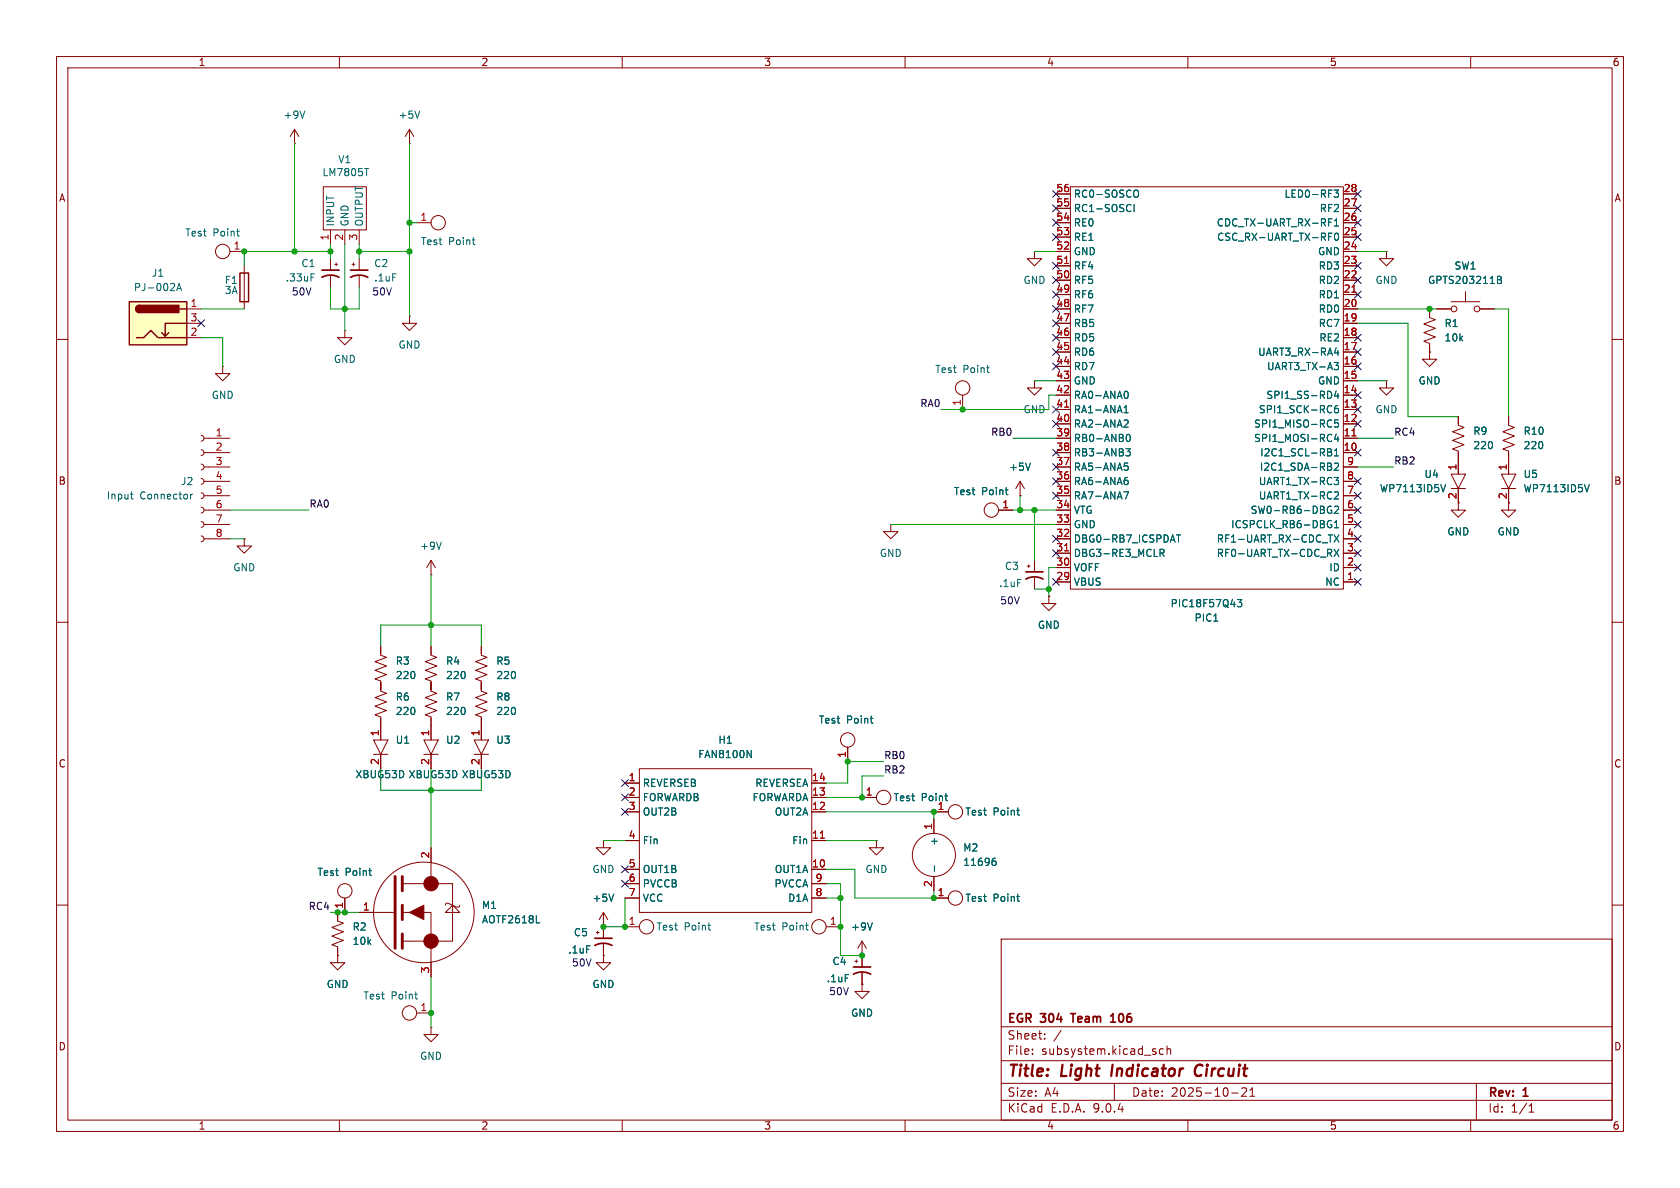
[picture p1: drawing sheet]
<svg xmlns="http://www.w3.org/2000/svg" width="297mm" height="210mm" viewBox="0 0 297 210" stroke-linecap="round" stroke-linejoin="round" font-family="sans-serif">
<g fill="none" stroke="#840000" stroke-width=".18">
<path d="M10 10h277v190h-277zM12 12h273v186h-273zM60 10v2M110 10v2M160 10v2M210 10v2M260 10v2M186.7 39.4h2.5M186.7 36.8h2.5M186.7 34.3h2.5M189.2 33h48.3v71.1h-48.3zM237.5 39.4h2.5"/>
<path d="M237.5 36.8h2.5M237.5 34.3h2.5M40.6 44.5h2.6M43.2 47v7.6M186.7 59.7h2.5M186.7 57.2h2.5M186.7 54.6h2.5M186.7 52.1h2.5M186.7 49.5h2.5M186.7 47h2.5M186.7 44.5h2.5M186.7 41.9h2.5"/>
<path d="M237.5 59.7h2.5M237.5 57.2h2.5M237.5 54.6h2.5M237.5 52.1h2.5M237.5 49.5h2.5M237.5 47h2.5M237.5 44.5h2.5M237.5 41.9h2.5M10 60h2M186.7 77.5h2.5M186.7 74.9h2.5M186.7 72.4h2.5"/>
<path d="M186.7 69.9h2.5M186.7 67.3h2.5M186.7 64.8h2.5M186.7 62.2h2.5M237.5 77.5h2.5M237.5 74.9h2.5M237.5 72.4h2.5M237.5 69.9h2.5M237.5 67.3h2.5M237.5 64.8h2.5M237.5 62.2h2.5M285 60h2"/>
<path d="M186.7 97.8h2.5M186.7 95.3h2.5M186.7 92.7h2.5M186.7 90.2h2.5M186.7 87.6h2.5M186.7 85.1h2.5M186.7 82.6h2.5M186.7 80h2.5M237.5 97.8h2.5M237.5 95.3h2.5M237.5 92.7h2.5M237.5 90.2h2.5"/>
<path d="M237.5 87.6h2.5M237.5 85.1h2.5M237.5 82.6h2.5M237.5 80h2.5M10 110h2M186.7 102.9h2.5M186.7 100.3h2.5M237.5 102.9h2.5M237.5 100.3h2.5M285 110h2M154.9 148.6v1.3h1.3l-1.3 1.2-1.2-1.2h1.2M154.9 148.6h.1"/>
<path d="M10 160h2M177 166h108v32h-108zM285 160h2M60 198v2M110 198v2M160 198v2M177 194.5h108M177 191.5h108M177 187.5h108M177 181.5h108M182.5 186.3v.1M182.5 185.5v.1"/>
<path d="M184.7 183.6v.1M184.7 182.8v.1M187.6 182.1l-1.3 2M197 191.5v3M205.7 185.5l-.5-.1-.2 .3v.4l.1 .2h.6M206.3 185.5l.2-.1 .4 .1 .1 .9M206.3 184.9v1.5M210 198v2M217.7 193.2h1.2M219.5 192.4l.6-.1 .2 .1 .1 .3-.9 1.1h.9M221 193.8h.8M221 192.7l.4-.4v1.5"/>
<path d="M260 198v2M261 191.5v6.5M270.3 196.6h.9M270.3 195.5l.4-.4v1.5"/>
<circle cx="39.4" cy="44.4" r="1.27"/>
</g>
<path d="M196.7 188.2l-.3 2M212.2 188.2a1.13 1.13 0 0 0-.9 .7 1.13 1.13 0 0 0 .2 1.2l.3 .1 .5-.1" fill="none" stroke="#840000" stroke-width=".4"/>
<path d="M189.3 179.2h.8M196.3 179.6l.5-.4v1.5M196.3 180.7h.9" fill="none" stroke="#840000" stroke-width=".3"/>
<g fill="none" stroke="#006464" stroke-width=".18">
<path d="M199.7 36.1l.2 .2M199.9 37.3l-.2 .1M200.5 36.1v1.3M200.7 33.6a.43 .43 0 0 1 .6 .4v.4a.43 .43 0 0 1-.6 .5M234.9 39.3h.4M234.9 38.7h.6M235.9 33.6h.7l-.4 .5 .4 .1v.5l-.2 .2-.5-.2M235.9 39l.4-.3v1.2M235.9 39.9h.7M41.8 40.9h.5M42.2 41.7h.1M234.9 41.2h.6"/>
<path d="M236.1 41.3l.1-.1a.68 .68 0 0 1 .5 .7 .68 .68 0 0 1-.5 .6 .84 .84 0 0 1-.1-1.2zM198.7 73h.8M198.7 72.1l.4-.4v1.3M198.9 74.2l.4 .1 .2 .3-.8 .9h.8M198.9 69.2h.1a.68 .68 0 0 1 .5 .6 .68 .68 0 0 1-.5 .6h-.1M199 79.3h.8l-.4 .5 .4 .1v.6l-.2 .1-.6-.1M199.2 76.9l.2-.1a.68 .68 0 0 1 .4 .6 .68 .68 0 0 1-.4 .6l-.2-.1-.1-.3zM235.1 79.3l.3 .3-.3 .3 .3 .1v.3l-.2 .3h-.5M235.9 64.1h.7l-.4 .5 .4 .1v.4l-.2 .2h-.4M235.9 79.7l.4-.4v1.3M236.2 76.7l-.3 .9h.8M236.2 69.1l-.3 .9h.8"/>
<path d="M236.2 61.5l-.3 .9h.8M236.5 71.7l-.3 .1a.86 .86 0 0 0 0 1.2l.4-.2v-.4l-.2-.2h-.4l-.1 .2M236.5 62v.8M236.5 69.6v.8M236.5 77.2v.8M236.6 74.2h-.6l-.1 .6 .2-.1 .4 .1 .1 .2v.4l-.2 .1-.5-.1M198.7 86.9h.8l-.5 1.3M198.8 81.9h.6M198.8 84.9h.4l.3 .2-.2 .5h-.5M198.9 82.3h.3l.3 .3-.2 .5h-.4M199.3 84.4l-.4 .1M205.1 97.1h.5l.2 .2-.1 .4-.6 .1"/>
<path d="M205.4 97.8l.4 .6M208 94.6h.7M208.3 94.6v1.2M234.8 94.6h.8M235.1 92l.3 .1M235.2 92.7h.2v.5l-.2 .1M235.2 90.2h.2v.5h-.3l-.3-.1M235.4 89.5h-.3l-.3 .2M235.9 97.1l.8 1.3M235.9 94.6l.8 1.2M235.9 84.4h.7l-.4 .5 .4 .1v.4l-.2 .3h-.4M235.9 93.3h.7"/>
<path d="M235.9 92.4l.4-.4v1.3M235.9 89.6l.5-.1 .2 .3-.7 .9h.7M235.9 82l.5-.1 .2 .3-.7 .9h.7M235.9 80.6h.7M236.1 86.9l.4 .1 .1 .3-.7 .9h.7M236.7 97.1l-.8 1.3M236.7 94.6l-.8 1.2M214.6 109.8h.7M218.7 106h.8l-.4 .5 .4 .1v.5l-.2 .2-.6-.2"/>
</g>
<path d="M188.2 46.6h.7M239 51.7h.7M188.2 72h.7M239 77.1h.7M188.2 97.4h.7" fill="none" stroke="#a90000" stroke-width=".18"/>
<path d="M42.4 48.3h1.5v5h-1.5z" fill="none" stroke="#840000" stroke-width=".25"/>
<path d="M22.9 53.3h10.1v7.7h-10.1z" fill="#ffffc2"/>
<path d="M22.9 53.3h10.1v7.7h-10.1zM24.1 59.7h1.3l1.3-1.3 1.2 1.3h5.1M24.6 54a.64 .64 0 0 0-.6 .6 .64 .64 0 0 0 .6 .6M29.8 58.8l-.6 .6M31.7 54.6h1.3M33 57.2h-3.8v2.2l-.6-.6" fill="none" stroke="#840000" stroke-width=".25"/>
<g fill="#840000" stroke="#840000" stroke-width=".25">
<path d="M24.2 54.2l.4-.2v1.2a.63 .63 0 0 1-.5-.3 .63 .63 0 0 1 .1-.7z"/>
<path d="M24.6 54h7v1.2h-7z"/>
</g>
<g fill="none" stroke="#840000" stroke-width=".18">
<path d="M52.1 25.4h.1M52.1 22.9l-.8 1.2M52.1 22.9l.7 1.2M52.1 22.9v2.5M57.1 33h7.7v7.6h-7.7zM72.4 25.4h.1M72.4 22.9l-.8 1.2M72.4 22.9l.8 1.2M72.4 22.9v2.5M73.7 39.4h2.5M186.7 39.4h2.5M186.7 36.8h2.5"/>
<path d="M186.7 34.3h2.5M237.5 39.4h2.5M237.5 36.8h2.5M237.5 34.3h2.5M33 54.6h2.6M33 57.2h2.6M33 59.7h2.6M58.4 40.6v2.6M58.4 45.7v2.1M58.4 48.8v2M59.2 46.7h.5M59.4 46.5v.5"/>
<path d="M61 58.4v1.3h1.2l-1.2 1.3-1.3-1.3h1.3M61 58.4h.1M61 40.6v2.6M62.2 46.7h.5M62.5 46.5v.5M63.5 40.6v2.6M63.5 45.7v2.1M63.5 48.8v2M72.4 55.9v1.3h1.3l-1.3 1.2-1.3-1.2h1.3M72.4 55.9h.1M182.9 44.5v1.2h1.2l-1.2 1.3-1.3-1.3h1.3M182.9 44.5h.1"/>
<path d="M186.7 54.6h2.5M186.7 57.2h2.5M186.7 59.7h2.5M186.7 52.1h2.5M186.7 49.5h2.5M186.7 47h2.5M186.7 44.5h2.5M186.7 41.9h2.5M237.5 54.6h2.5M237.5 57.2h2.5M237.5 59.7h2.5M237.5 52.1h2.5"/>
<path d="M237.5 49.5h2.5M237.5 47h2.5M237.5 44.5h2.5M237.5 41.9h2.5M245.1 44.5v1.2h1.3l-1.3 1.3-1.3-1.3h1.3M245.1 44.5h.1M252.7 54.6v1.5l1 .4-2 .8 2 .7-2 .8 2 .8-2 .7 1 .4v1.5M254 54.6h2.5M256.5 53.3h5.1M259.1 51.6v1.7M261.6 54.6h2.6M35.6 77l.3 .1 .2 .4-.2 .3-.3 .2"/>
<path d="M35.6 79.5l.3 .2 .2 .3-.2 .4-.3 .1M36.1 77.5h4.5M39.4 64.8v1.2h1.2l-1.2 1.3-1.3-1.3h1.3M39.4 64.8h.1M170.2 69.9v2.5M182.9 67.3v1.3h1.2l-1.2 1.3-1.3-1.3h1.3M182.9 67.3h.1M186.7 77.5h2.5M186.7 74.9h2.5M186.7 72.4h2.5M186.7 69.9h2.5M186.7 67.3h2.5"/>
<path d="M186.7 64.8h2.5M186.7 62.2h2.5M237.5 77.5h2.5M237.5 74.9h2.5M237.5 72.4h2.5M237.5 69.9h2.5M237.5 67.3h2.5M237.5 64.8h2.5M237.5 62.2h2.5M245.1 67.3v1.3h1.3l-1.3 1.3-1.3-1.3h1.3M245.1 67.3h.1M252.7 62.2v1.3h1.3l-1.3 1.3-1.2-1.3h1.2"/>
<path d="M252.7 62.2h.1M257.8 73.7v1.5l1 .4-2 .7 2 .8-2 .8 2 .7-2 .8 1 .4v4M266.7 73.7v1.5l1 .4-2 .7 2 .8-2 .8 2 .7-2 .8 1 .4v4M35.6 82l.3 .2 .2 .4-.2 .3-.3 .2M35.6 84.6l.3 .1 .2 .4-.2 .3-.3 .2M35.6 87.1l.3 .2 .2 .3-.2 .4-.3 .1M35.6 89.7l.3 .1 .2 .4-.2 .3-.3 .2M35.6 92.2l.3 .2 .2 .3-.2 .4-.3 .1M35.6 94.7l.3 .2 .2 .4-.2 .3-.3 .2M36.1 90.2h4.5M36.1 80h4.5M36.1 82.6h4.5"/>
<path d="M36.1 85.1h4.5M36.1 87.6h4.5M36.1 92.7h4.5M36.1 95.3h4.5M43.2 95.3v1.2h1.2l-1.2 1.3-1.3-1.3h1.3M43.2 95.3h.1M76.2 99.1v2.5M76.2 99.1l-.8 1.2M76.2 99.1l.8 1.2M157.5 92.7v1.3h1.2l-1.2 1.3-1.3-1.3h1.3M157.5 92.7h.1M176.5 90.2h2.6"/>
<path d="M180.3 87.6h.1M180.3 85.1l-.7 1.3M180.3 85.1l.8 1.3M180.3 85.1v2.5M181.9 99.8v.5M182.9 99.1v2M186.7 90.2h2.5M186.7 80h2.5M186.7 82.6h2.5M186.7 85.1h2.5M186.7 87.6h2.5M186.7 92.7h2.5"/>
<path d="M186.7 95.3h2.5M186.7 97.8h2.5M237.5 90.2h2.5M237.5 80h2.5M237.5 82.6h2.5M237.5 85.1h2.5M237.5 87.6h2.5M237.5 92.7h2.5M237.5 95.3h2.5M237.5 97.8h2.5M256.5 83.8h2.6l-1.3 2.6zM256.5 86.4h2.6"/>
<path d="M257.8 86.4v3.8h1.3l-1.3 1.2-1.3-1.2h1.3M265.4 83.8h2.6l-1.3 2.6zM265.4 86.4h2.6M266.7 86.4v3.8h1.3l-1.3 1.2-1.3-1.2h1.3M67.3 114.3v1.5l1 .4-2 .8 2 .7-2 .8 2 .8-2 .7 1 .4v1.8l1 .4-2 .7 2 .8-2 .7 2 .8-2 .8 1 .3v4.1M76.2 114.3v1.5l1 .4-2 .8 2 .7-2 .8 2 .8-2 .7 1 .4v1.8l1 .4-2 .7 2 .8-2 .7 2 .8-2 .8 1 .3v4.1M76.2 101.6h.1M85.1 114.3v1.5l1 .4-2 .8 2 .7-2 .8 2 .8-2 .7 1 .4v1.8l1 .4-2 .7 2 .8-2 .7 2 .8-2 .8 1 .3v4.1M181.6 100.1h.5M182.9 102.1v2M185.4 105.4v1.3h1.3l-1.3 1.3-1.3-1.3h1.3M185.4 105.4h.1"/>
<path d="M186.7 102.9h2.5M186.7 100.3h2.5M237.5 102.9h2.5M237.5 100.3h2.5M66 130.8h2.6l-1.3 2.6zM66 133.4h2.6M67.3 133.4v2.5M74.9 130.8h2.6l-1.3 2.6zM74.9 133.4h2.6M76.2 133.4v2.5M83.8 130.8h2.6l-1.3 2.6zM83.8 133.4h2.6"/>
<path d="M85.1 133.4v2.5M110.5 138.4h2.5M113 135.9h30.5v25.4h-30.5zM143.5 138.4h2.5M149.9 132.1v2.5M61 158.8v2.5M71.1 156.2h8.9v10.2h-8.9M76.2 149.9v6.3M106.7 148.6v1.3h1.2l-1.2 1.2-1.3-1.2h1.3M106.7 148.6h.1M110.5 143.5h2.5M110.5 158.8h2.5"/>
<path d="M110.5 156.2h2.5M110.5 141h2.5M110.5 148.6h2.5M110.5 153.7h2.5M143.5 143.5h2.5M143.5 158.8h2.5M143.5 156.2h2.5M143.5 141h2.5M143.5 148.6h2.5M143.5 153.7h2.5M152.4 141h2.5M165.1 143.5h2.5"/>
<path d="M165.1 158.8h2.5M165.1 144.8v2.5M165.1 154.9v2.6M59.7 161.3v1.5l1 .4-2 .8 2 .7-2 .8 2 .7-2 .8 1 .4v1.5M59.7 168.9v1.3h1.3l-1.3 1.3-1.3-1.3h1.3M59.7 168.9h.1M63.5 161.3h6.3M66 161.3h.1M71.1 161.3h5.1v11.4M73.7 179.1h2.5M78.7 161.3l1.3-1.3 1.3 1.3zM78.7 160l.1-.3h.3l1.9 .7 .2-.1 .1-.3"/>
<path d="M105.4 164.8h.5M105.7 164.6v.5M106.7 168.9v1.3h1.2l-1.2 1.3-1.3-1.3h1.3M106.7 168.9h.1M106.7 163.8h.1M106.7 161.3v4.6M106.7 166.9v2M106.7 161.3l-.8 1.3M106.7 161.3l.7 1.3M110.5 163.8h2.5M146 163.8h2.6M151.1 169.9h.5"/>
<path d="M151.4 169.7v.5M152.4 168.9h.1M152.4 174v1.3h1.3l-1.3 1.2-1.3-1.2h1.3M152.4 174h.1M152.4 166.4l-.8 1.2M152.4 166.4l.8 1.2M152.4 166.4v4.5M152.4 172v2M76.2 181.6v1.3h1.3l-1.3 1.3-1.3-1.3h1.3M76.2 181.6h.1"/>
<circle cx="77.5" cy="39.4" r="1.27"/>
<circle cx="257" cy="54.6" r=".51"/>
<circle cx="261.1" cy="54.6" r=".51"/>
<circle cx="170.2" cy="68.6" r="1.27"/>
<circle cx="175.3" cy="90.2" r="1.27"/>
<circle cx="149.9" cy="130.8" r="1.27"/>
<circle cx="61" cy="157.5" r="1.27"/>
<circle cx="156.2" cy="141" r="1.27"/>
<circle cx="165.1" cy="151.1" r="3.8"/>
<circle cx="168.9" cy="143.5" r="1.27"/>
<circle cx="168.9" cy="158.7" r="1.27"/>
<circle cx="72.4" cy="179.1" r="1.27"/>
<circle cx="74.9" cy="161.3" r="8.9"/>
<circle cx="114.3" cy="163.8" r="1.27"/>
<circle cx="144.8" cy="163.8" r="1.27"/>
</g>
<g fill="none" stroke="#006464" stroke-width=".18">
<path d="M53.9 19.6l-.4 1.3M74.2 19.6l-.4 1.3M64.4 29.8h.8M199.7 36.1l.2 .2M199.9 37.3l-.2 .1M200.5 36.1v1.3M200.7 33.6a.43 .43 0 0 1 .6 .4v.4a.43 .43 0 0 1-.6 .5M234.9 39.3h.4M234.9 38.7h.6M235.9 33.6h.7l-.4 .5 .4 .1v.5l-.2 .2-.5-.2M235.9 39l.4-.3v1.2M235.9 39.9h.7"/>
<path d="M31.2 51.4l.5-1.3 .4 1.3M31.4 51h.6M55 48.4h.6M83.5 42.4h.5M83.8 43.3h.2M234.9 41.2h.6M236.1 41.3l.1-.1a.68 .68 0 0 1 .5 .7 .68 .68 0 0 1-.5 .6 .84 .84 0 0 1-.1-1.2zM264.7 48.8l.6 .2 .1 .2-.2 .2M264.7 49.4h.5M265.2 49.4l.3 .3-.1 .3-.7 .1M174.4 65h.5M174.8 65.9h.1"/>
<path d="M198.7 73h.8M198.7 72.1l.4-.4v1.3M198.9 74.2l.4 .1 .2 .3-.8 .9h.8M198.9 69.2h.1a.68 .68 0 0 1 .5 .6 .68 .68 0 0 1-.5 .6h-.1M199 79.3h.8l-.4 .5 .4 .1v.6l-.2 .1-.6-.1M199.2 76.9l.2-.1a.68 .68 0 0 1 .4 .6 .68 .68 0 0 1-.4 .6l-.2-.1-.1-.3zM235.1 79.3l.3 .3-.3 .3 .3 .1v.3l-.2 .3h-.5M235.9 64.1h.7l-.4 .5 .4 .1v.4l-.2 .2h-.4M235.9 79.7l.4-.4v1.3M236.2 76.7l-.3 .9h.8M236.2 69.1l-.3 .9h.8M236.2 61.5l-.3 .9h.8"/>
<path d="M236.5 71.7l-.3 .1a.86 .86 0 0 0 0 1.2l.4-.2v-.4l-.2-.2h-.4l-.1 .2M236.5 62v.8M236.5 69.6v.8M236.5 77.2v.8M236.6 74.2h-.6l-.1 .6 .2-.1 .4 .1 .1 .2v.4l-.2 .1-.5-.1M23.1 87.4h.4M23.2 88l.3 .2M33.7 87.4v.8M34.1 87.4l-.4 .2M78 95.8l-.4 1.3M177.7 86.6h.5M178.1 87.4h.1"/>
<path d="M182.2 81.9l-.5 1.2M198.7 86.9h.8l-.5 1.3M198.8 81.9h.6M198.8 84.9h.4l.3 .2-.2 .5h-.5M198.9 82.3h.3l.3 .3-.2 .5h-.4M199.3 84.4l-.4 .1M205.1 97.1h.5l.2 .2-.1 .4-.6 .1M205.4 97.8l.4 .6M208 94.6h.7M208.3 94.6v1.2M234.8 94.6h.8M235.1 92l.3 .1"/>
<path d="M235.2 92.7h.2v.5l-.2 .1M235.2 90.2h.2v.5h-.3l-.3-.1M235.4 89.5h-.3l-.3 .2M235.9 97.1l.8 1.3M235.9 94.6l.8 1.2M235.9 84.4h.7l-.4 .5 .4 .1v.4l-.2 .3h-.4M235.9 89.6l.5-.1 .2 .3-.7 .9h.7M235.9 93.3h.7M235.9 92.4l.4-.4v1.3M235.9 82l.5-.1 .2 .3-.7 .9h.7M235.9 80.6h.7M236.1 86.9l.4 .1 .1 .3-.7 .9h.7"/>
<path d="M236.7 97.1l-.8 1.3M236.7 94.6l-.8 1.2M255.6 85.7l-.5 1.2M281 85.7l-.5 1.2M214.6 109.8h.7M218.7 106h.8l-.4 .5 .4 .1v.5l-.2 .2-.6-.2M132.1 132.7l.7 1.2v-1.2M153.8 127h.5M154.2 127.8h.1M65.2 153.9h.5M65.6 154.8h.1M108.5 158.1l-.4 1.2"/>
<path d="M165.2 153.1v.9M167 140.7h.5M167.4 141.5h.1M175.6 152.2h.3l.2 .2-.1 .5-.4 .1M176 151.7l-.4 .1M179.7 143.2h.5M179.7 158.5h.5M180.1 144.1h.1M180.1 159.3h.1M73.3 175.8h.5M73.7 176.6h.1M94.8 163.1h.6"/>
<path d="M125.1 163.6h.5M125.5 164.4h.1M142.4 163.6h.5M142.8 164.4h.1M154.2 163.1l-.4 1.3"/>
</g>
<path d="M56.9 49a3.2 3.2 0 0 1 3 0M56.9 47.8h3M62 49a3.2 3.2 0 0 1 3 0M62 47.8h3M181.4 102.4a3.2 3.2 0 0 1 3 0M181.4 101.1h3M105.2 167.1a3.2 3.2 0 0 1 3 0M105.2 165.9h3M150.9 172.2a3.2 3.2 0 0 1 3 0M150.9 170.9h3" fill="none" stroke="#840000" stroke-width=".3"/>
<path d="M69.8 154.9v12.7M71.1 154.9v2.6M71.1 160v2.6M71.1 165.1v2.5" fill="none" stroke="#840000" stroke-width=".51"/>
<g fill="#840000" stroke="#840000" stroke-width=".18">
<path d="M72.4 161.3l2.5-1.3v2.6z"/>
<circle cx="76.2" cy="156.2" r="1.27"/>
<circle cx="76.2" cy="166.4" r="1.27"/>
</g>
<path d="M188.2 46.6h.7M239 51.7h.7M188.2 72h.7M239 77.1h.7M188.2 97.4h.7M145 148.2h.7" fill="none" stroke="#a90000" stroke-width=".18"/>
<g fill="none" stroke="#009600" stroke-width=".18">
<path d="M52.1 25.4v19.1M72.4 25.4v30.5M72.4 39.4h1.3M35.6 54.6h7.6M35.6 59.7h3.8v5.1M58.4 50.8v3.8h5.1v-3.8M58.4 44.5h-15.2v2.5M58.4 43.2v2.5M61 43.2v15.2M63.5 43.2v2.5M63.5 44.5h8.9M182.9 44.5h3.8"/>
<path d="M240 44.5h5.1M240 54.6h14M240 57.2h8.9v16.5h8.9M264.2 54.6h2.5v19.1M179.1 77.5h7.6M182.9 67.3h3.8M186.7 69.9h-1.3v2.5h-19M240 67.3h5.1M240 77.5h6.4M40.6 95.3h2.6M40.6 90.2h14M157.5 92.7h29.2"/>
<path d="M179.1 90.2h7.6M180.3 87.6v2.6M182.9 90.2v8.9M240 82.6h6.4M67.3 114.3v-3.8h17.8v3.8M76.2 101.6v12.7M182.9 104.1h2.5M186.7 100.3h-1.3v5.1M67.3 135.9v3.8h17.8v-3.8M76.2 135.9v14M156.2 137.2h-3.8v3.8h-6.4M156.2 134.6h-6.3v3.8h-3.9"/>
<path d="M106.7 148.6h3.8M110.5 158.8v5h-3.8M146 143.5h19.1v1.3M146 153.7h5.1v5.1h14v-1.3M146 156.2h2.6v12.7h3.8M146 158.8h2.6M146 148.6h8.9M58.4 161.3h5.1M76.2 172.7v8.9"/>
</g>
<g fill="none" stroke="#000084" stroke-width=".18">
<path d="M186.1 36.2l1.2 1.2M186.1 33.7l1.2 1.2M186.1 38.8l1.2 1.2M187.3 36.2l-1.2 1.2M187.3 33.7l-1.2 1.2M187.3 38.8l-1.2 1.2M239.4 38.8l1.2 1.2M239.4 33.7l1.2 1.2M239.4 36.2l1.2 1.2M240.6 38.8l-1.2 1.2M240.6 33.7l-1.2 1.2M240.6 36.2l-1.2 1.2"/>
<path d="M35 56.5l1.2 1.3M36.2 56.5l-1.2 1.3M186.1 54l1.2 1.2M186.1 56.5l1.2 1.3M186.1 59.1l1.2 1.2M186.1 51.5l1.2 1.2M186.1 41.3l1.2 1.2M186.1 46.4l1.2 1.2M186.1 48.9l1.2 1.2M187.3 54l-1.2 1.2M187.3 56.5l-1.2 1.3M187.3 59.1l-1.2 1.2"/>
<path d="M187.3 51.5l-1.2 1.2M187.3 41.3l-1.2 1.2M187.3 46.4l-1.2 1.2M187.3 48.9l-1.2 1.2M239.4 59.1l1.2 1.2M239.4 51.5l1.2 1.2M239.4 46.4l1.2 1.2M239.4 41.3l1.2 1.2M239.4 48.9l1.2 1.2M240.6 59.1l-1.2 1.2M240.6 51.5l-1.2 1.2M240.6 41.3l-1.2 1.2"/>
<path d="M240.6 46.4l-1.2 1.2M240.6 48.9l-1.2 1.2M186.1 71.8l1.2 1.2M186.1 79.4l1.2 1.2M186.1 64.2l1.2 1.2M186.1 74.3l1.2 1.2M186.1 61.6l1.2 1.2M187.3 71.8l-1.2 1.2M187.3 79.4l-1.2 1.2M187.3 64.2l-1.2 1.2M187.3 74.3l-1.2 1.2M187.3 61.6l-1.2 1.2"/>
<path d="M239.4 79.4l1.2 1.2M239.4 61.6l1.2 1.2M239.4 64.2l1.2 1.2M239.4 74.3l1.2 1.2M239.4 69.2l1.2 1.3M239.4 71.8l1.2 1.2M240.6 79.4l-1.2 1.2M240.6 61.6l-1.2 1.2M240.6 64.2l-1.2 1.2M240.6 74.3l-1.2 1.2M240.6 69.2l-1.2 1.3M240.6 71.8l-1.2 1.2"/>
<path d="M186.1 87l1.2 1.2M186.1 81.9l1.2 1.3M186.1 84.5l1.2 1.2M186.1 94.6l1.2 1.3M186.1 97.2l1.2 1.2M187.3 87l-1.2 1.2M187.3 81.9l-1.2 1.3M187.3 84.5l-1.2 1.2M187.3 94.6l-1.2 1.3M187.3 97.2l-1.2 1.2M239.4 84.5l1.2 1.2M239.4 99.7l1.2 1.2"/>
<path d="M239.4 89.6l1.2 1.2M239.4 92.1l1.2 1.2M239.4 97.2l1.2 1.2M239.4 94.6l1.2 1.3M239.4 87l1.2 1.2M240.6 84.5l-1.2 1.2M240.6 99.7l-1.2 1.2M240.6 89.6l-1.2 1.2M240.6 92.1l-1.2 1.2M240.6 97.2l-1.2 1.2M240.6 94.6l-1.2 1.3M240.6 87l-1.2 1.2"/>
<path d="M186.1 102.3l1.2 1.2M187.3 102.3l-1.2 1.2M239.4 102.3l1.2 1.2M240.6 102.3l-1.2 1.2M109.9 137.8l1.2 1.2M111.1 137.8l-1.2 1.2M109.9 140.4l1.2 1.2M109.9 142.9l1.2 1.2M109.9 155.6l1.2 1.2M109.9 153.1l1.2 1.2M111.1 140.4l-1.2 1.2M111.1 155.6l-1.2 1.2"/>
<path d="M111.1 142.9l-1.2 1.2M111.1 153.1l-1.2 1.2"/>
</g>
<g fill="#009600" stroke="#009600" stroke-width=".18">
<circle cx="72.4" cy="39.4" r=".46"/>
<circle cx="52.1" cy="44.5" r=".46"/>
<circle cx="58.4" cy="44.5" r=".46"/>
<circle cx="43.2" cy="44.5" r=".46"/>
<circle cx="72.4" cy="44.5" r=".46"/>
<circle cx="63.5" cy="44.5" r=".46"/>
<circle cx="61" cy="54.6" r=".46"/>
<circle cx="165.1" cy="143.5" r=".46"/>
<circle cx="185.4" cy="104.1" r=".46"/>
<circle cx="182.9" cy="90.2" r=".46"/>
<circle cx="170.2" cy="72.4" r=".46"/>
<circle cx="180.3" cy="90.2" r=".46"/>
<circle cx="76.2" cy="179.1" r=".46"/>
<circle cx="59.7" cy="161.3" r=".46"/>
<circle cx="106.7" cy="163.8" r=".46"/>
<circle cx="110.5" cy="163.8" r=".46"/>
<circle cx="61" cy="161.3" r=".46"/>
<circle cx="152.4" cy="168.9" r=".46"/>
<circle cx="165.1" cy="158.8" r=".46"/>
<circle cx="149.9" cy="134.6" r=".46"/>
<circle cx="148.6" cy="158.8" r=".46"/>
<circle cx="152.4" cy="141" r=".46"/>
<circle cx="148.6" cy="163.8" r=".46"/>
<circle cx="252.7" cy="54.6" r=".46"/>
<circle cx="76.2" cy="139.7" r=".46"/>
<circle cx="76.2" cy="110.5" r=".46"/>
</g>
<g font-size="2.8" fill="#840000">
<text x="178" y="190.9">Title:</text>
<text x="187.7" y="190.9">Light</text>
<text x="197.3" y="190.9">Indicator</text>
<text x="212.9" y="190.9">Circuit</text>
</g>
<g font-size="2.1" fill="#840000">
<text x="178" y="184">Sheet:</text>
<text x="178" y="181.2">EGR</text>
<text x="184.1" y="181.2">304</text>
<text x="190.1" y="181.2">Team</text>
<text x="197.7" y="181.2">106</text>
<text x="178" y="186.7">File:</text>
<text x="184.1" y="186.7">subsystem.kicad_sch</text>
<text x="178" y="196.9">KiCad</text>
<text x="178" y="194.1">Size:</text>
<text x="184.7" y="194.1">A4</text>
<text x="185.7" y="196.9">E.D.A.</text>
<text x="193.3" y="196.9">9.0.4</text>
<text x="200" y="194.1">Date:</text>
<text x="207" y="194.1">2025-10-21</text>
<text x="263" y="194.3">Rev:</text>
<text x="263" y="196.9">Id:</text>
<text x="267.1" y="196.9">1/1</text>
<text x="269.4" y="194.3">1</text>
</g>
<g font-size="1.8" fill="#840000">
<text x="35" y="11.9">1</text>
<text x="85" y="11.9">2</text>
<text x="135" y="11.9">3</text>
<text x="185" y="11.9">4</text>
<text x="235" y="11.9">5</text>
<text x="285" y="11.9">6</text>
<text x="10.3" y="35.9">A</text>
<text x="285.3" y="35.9">A</text>
<text x="10.3" y="85.9">B</text>
<text x="257.6" y="88.3" transform="rotate(-90 257.6 88.3)">2</text>
<text x="285.3" y="85.9">B</text>
<text x="10.3" y="135.9">C</text>
<text x="285.3" y="135.9">C</text>
<text x="10.3" y="185.9">D</text>
<text x="285.3" y="185.9">D</text>
<text x="35" y="199.9">1</text>
<text x="85" y="199.9">2</text>
<text x="135" y="199.9">3</text>
<text x="185" y="199.9">4</text>
<text x="235" y="199.9">5</text>
<text x="285" y="199.9">6</text>
</g>
<g font-size="1.8" fill="#006464">
<text x="50" y="21.2">+9V</text>
<text x="70.4" y="21.2">+5V</text>
<text x="59.7" y="29.1">V1</text>
<text x="56.9" y="31.3">LM7805T</text>
<text x="189.7" y="35.2">RC0-SOSCO</text>
<text x="227" y="35.2">LED0-RF3</text>
<text x="59.3" y="40.1" transform="rotate(-90 59.3 40.1)">INPUT</text>
<text x="61.8" y="40.1" transform="rotate(-90 61.8 40.1)">GND</text>
<text x="64.4" y="40.1" transform="rotate(-90 64.4 40.1)">OUTPUT</text>
<text x="189.7" y="40.2">RE0</text>
<text x="189.7" y="37.7">RC1-SOSCI</text>
<text x="215" y="40.2">CDC_TX-UART_RX-RF1</text>
<text x="233.2" y="37.7">RF2</text>
<text x="32.7" y="42">Test</text>
<text x="37.6" y="42">Point</text>
<text x="53.2" y="47.4">C1</text>
<text x="66" y="47.4">C2</text>
<text x="74.3" y="43.5">Test</text>
<text x="79.3" y="43.5">Point</text>
<text x="189.7" y="47.9">RF4</text>
<text x="189.7" y="45.3">GND</text>
<text x="189.7" y="42.8">RE1</text>
<text x="215.1" y="42.8">CSC_RX-UART_TX-RF0</text>
<text x="232.9" y="45.3">GND</text>
<text x="233" y="47.9">RD3</text>
<text x="257" y="47.9">SW1</text>
<text x="23.6" y="51.7">PJ-002A</text>
<text x="26.7" y="49.1">J1</text>
<text x="39.6" y="50.4">F1</text>
<text x="39.6" y="52.2">3A</text>
<text x="50.4" y="50">.33uF</text>
<text x="66" y="50">.1uF</text>
<text x="180.8" y="50.4">GND</text>
<text x="189.7" y="52.9">RF6</text>
<text x="189.7" y="50.4">RF5</text>
<text x="233" y="52.9">RD1</text>
<text x="233" y="50.4">RD2</text>
<text x="243.1" y="50.4">GND</text>
<text x="252.4" y="50.4">GPTS203211B</text>
<text x="189.7" y="58">RB5</text>
<text x="189.7" y="55.5">RF7</text>
<text x="233" y="58">RC7</text>
<text x="233" y="55.5">RD0</text>
<text x="255.3" y="58">R1</text>
<text x="58.9" y="64.4">GND</text>
<text x="70.4" y="61.8">GND</text>
<text x="189.7" y="65.6">RD7</text>
<text x="189.7" y="63.1">RD6</text>
<text x="189.7" y="60.6">RD5</text>
<text x="222.3" y="63.1">UART3_RX-RA4</text>
<text x="223.9" y="65.6">UART3_TX-A3</text>
<text x="233.2" y="60.6">RE2</text>
<text x="255.3" y="60.6">10k</text>
<text x="37.3" y="70.7">GND</text>
<text x="165.2" y="66.1">Test</text>
<text x="170.2" y="66.1">Point</text>
<text x="189.7" y="70.7">RA0-ANA0</text>
<text x="189.7" y="68.2">GND</text>
<text x="223.8" y="70.7">SPI1_SS-RD4</text>
<text x="232.9" y="68.2">GND</text>
<text x="250.7" y="68.2">GND</text>
<text x="180.8" y="73.3">GND</text>
<text x="189.7" y="75.8">RA2-ANA2</text>
<text x="189.7" y="73.3">RA1-ANA1</text>
<text x="221.6" y="75.8">SPI1_MISO-RC5</text>
<text x="222.4" y="73.3">SPI1_SCK-RC6</text>
<text x="243.1" y="73.3">GND</text>
<text x="260.4" y="77.1">R9</text>
<text x="269.2" y="77.1">R10</text>
<text x="178.3" y="83.4">+5V</text>
<text x="189.7" y="83.4">RA5-ANA5</text>
<text x="189.7" y="80.9">RB3-ANB3</text>
<text x="189.7" y="78.3">RB0-ANB0</text>
<text x="221.6" y="78.3">SPI1_MOSI-RC4</text>
<text x="222.6" y="83.4">I2C1_SDA-RB2</text>
<text x="222.7" y="80.9">I2C1_SCL-RB1</text>
<text x="260.4" y="79.6">220</text>
<text x="269.2" y="79.6">220</text>
<text x="18.8" y="88.5">Input</text>
<text x="24.7" y="88.5">Connector</text>
<text x="31.9" y="86">J2</text>
<text x="168.5" y="87.7">Test</text>
<text x="173.5" y="87.7">Point</text>
<text x="189.7" y="88.5">RA7-ANA7</text>
<text x="189.7" y="86">RA6-ANA6</text>
<text x="222.4" y="88.5">UART1_TX-RC2</text>
<text x="222.4" y="86">UART1_TX-RC3</text>
<text x="243.8" y="87.2">WP7113ID5V</text>
<text x="251.7" y="84.7">U4</text>
<text x="269.2" y="87.2">WP7113ID5V</text>
<text x="269.2" y="84.7">U5</text>
<text x="189.7" y="93.6">GND</text>
<text x="189.7" y="91">VTG</text>
<text x="217.5" y="93.6">ICSPCLK_RB6-DBG1</text>
<text x="221" y="91">SW0-RB6-DBG2</text>
<text x="255.8" y="94.8">GND</text>
<text x="264.7" y="94.8">GND</text>
<text x="41.1" y="101.2">GND</text>
<text x="74.2" y="97.4">+9V</text>
<text x="155.4" y="98.7">GND</text>
<text x="177.6" y="100.9">C3</text>
<text x="189.7" y="101.2">VOFF</text>
<text x="189.7" y="98.7">DBG3-RE3_MCLR</text>
<text x="189.7" y="96.1">DBG0-RB7_ICSPDAT</text>
<text x="215" y="98.7">RF0-UART_TX-CDC_RX</text>
<text x="215" y="96.1">RF1-UART_RX-CDC_TX</text>
<text x="234.9" y="101.2">ID</text>
<text x="176.5" y="104">.1uF</text>
<text x="189.7" y="103.7">VBUS</text>
<text x="206.8" y="107.5">PIC18F57Q43</text>
<text x="234.2" y="103.7">NC</text>
<text x="183.4" y="111.4">GND</text>
<text x="211.1" y="110.1">PIC1</text>
<text x="69.9" y="117.7">R3</text>
<text x="78.7" y="117.7">R4</text>
<text x="87.6" y="117.7">R5</text>
<text x="69.9" y="124.1">R6</text>
<text x="69.9" y="120.2">220</text>
<text x="78.7" y="120.2">220</text>
<text x="78.7" y="124.1">R7</text>
<text x="87.6" y="124.1">R8</text>
<text x="87.6" y="120.2">220</text>
<text x="69.9" y="126.6">220</text>
<text x="69.9" y="131.7">U1</text>
<text x="78.7" y="126.6">220</text>
<text x="78.7" y="131.7">U2</text>
<text x="87.6" y="126.6">220</text>
<text x="87.6" y="131.7">U3</text>
<text x="126.9" y="131.7">H1</text>
<text x="144.7" y="128.1">Test</text>
<text x="149.6" y="128.1">Point</text>
<text x="62.7" y="137.8">XBUG53D XBUG53D XBUG53D</text>
<text x="123.3" y="134.2">FAN8100N</text>
<text x="113.5" y="139.3">REVERSEB</text>
<text x="113.5" y="141.8">FORWARDB</text>
<text x="132.9" y="141.8">FORWARDA</text>
<text x="133.4" y="139.3">REVERSEA</text>
<text x="157.9" y="141.8">Test</text>
<text x="162.9" y="141.8">Point</text>
<text x="113.5" y="144.4">OUT2B</text>
<text x="113.5" y="149.5">Fin</text>
<text x="136.9" y="144.4">OUT2A</text>
<text x="140" y="149.5">Fin</text>
<text x="166" y="149.6" transform="rotate(-90 166 149.6)">+</text>
<text x="170.6" y="144.4">Test</text>
<text x="175.6" y="144.4">Point</text>
<text x="56" y="155">Test</text>
<text x="61" y="155">Point</text>
<text x="104.6" y="154.5">GND</text>
<text x="113.5" y="154.5">OUT1B</text>
<text x="136.9" y="154.5">OUT1A</text>
<text x="152.9" y="154.5">GND</text>
<text x="170.2" y="150.7">M2</text>
<text x="170.2" y="153.3">11696</text>
<text x="85.1" y="160.9">M1</text>
<text x="104.6" y="159.6">+5V</text>
<text x="113.5" y="157.1">PVCCB</text>
<text x="113.5" y="159.6">VCC</text>
<text x="136.8" y="157.1">PVCCA</text>
<text x="139.2" y="159.6">D1A</text>
<text x="170.6" y="159.6">Test</text>
<text x="175.6" y="159.6">Point</text>
<text x="62.2" y="164.7">R2</text>
<text x="62.2" y="167.2">10k</text>
<text x="85.1" y="163.4">AOTF2618L</text>
<text x="101.4" y="165.7">C5</text>
<text x="116" y="164.7">Test</text>
<text x="120.9" y="164.7">Point</text>
<text x="133.2" y="164.7">Test</text>
<text x="138.2" y="164.7">Point</text>
<text x="150.4" y="164.7">+9V</text>
<text x="100.3" y="168.8">.1uF</text>
<text x="146.1" y="173.8">.1uF</text>
<text x="147.1" y="170.8">C4</text>
<text x="57.7" y="174.9">GND</text>
<text x="64.1" y="176.9">Test</text>
<text x="69.1" y="176.9">Point</text>
<text x="104.6" y="174.9">GND</text>
<text x="150.4" y="179.9">GND</text>
<text x="74.2" y="187.6">GND</text>
</g>
<g font-size="1.8" fill="#a90000">
<text x="186.6" y="34">56</text>
<text x="237.4" y="34">28</text>
<text x="74.2" y="39.1">1</text>
<text x="186.6" y="41.7">53</text>
<text x="186.6" y="39.1">54</text>
<text x="186.6" y="36.6">55</text>
<text x="237.4" y="41.7">25</text>
<text x="237.4" y="39.1">26</text>
<text x="237.4" y="36.6">27</text>
<text x="41.2" y="44.2">1</text>
<text x="58.2" y="42.6" transform="rotate(-90 58.2 42.6)">1</text>
<text x="60.7" y="42.6" transform="rotate(-90 60.7 42.6)">2</text>
<text x="63.2" y="42.6" transform="rotate(-90 63.2 42.6)">3</text>
<text x="186.6" y="46.7">51</text>
<text x="186.6" y="44.2">52</text>
<text x="237.4" y="46.7">23</text>
<text x="237.4" y="44.2">24</text>
<text x="186.6" y="51.8">49</text>
<text x="186.6" y="49.3">50</text>
<text x="237.4" y="51.8">21</text>
<text x="237.4" y="49.3">22</text>
<text x="33.6" y="54.4">1</text>
<text x="33.6" y="56.9">3</text>
<text x="33.6" y="59.4">2</text>
<text x="186.6" y="59.4">46</text>
<text x="186.6" y="56.9">47</text>
<text x="186.6" y="54.4">48</text>
<text x="237.4" y="59.4">18</text>
<text x="237.4" y="56.9">19</text>
<text x="237.4" y="54.4">20</text>
<text x="186.6" y="64.5">44</text>
<text x="186.6" y="62">45</text>
<text x="237.4" y="64.5">16</text>
<text x="237.4" y="62">17</text>
<text x="169.9" y="71.8" transform="rotate(-90 169.9 71.8)">1</text>
<text x="186.6" y="69.6">42</text>
<text x="186.6" y="67.1">43</text>
<text x="237.4" y="69.6">14</text>
<text x="237.4" y="67.1">15</text>
<text x="38" y="77.2">1</text>
<text x="186.6" y="77.2">39</text>
<text x="186.6" y="74.7">40</text>
<text x="186.6" y="72.1">41</text>
<text x="237.4" y="77.2">11</text>
<text x="237.4" y="74.7">12</text>
<text x="237.4" y="72.1">13</text>
<text x="38" y="79.8">2</text>
<text x="38" y="82.3">3</text>
<text x="186.6" y="82.3">37</text>
<text x="186.6" y="79.8">38</text>
<text x="237.4" y="79.8">10</text>
<text x="238.1" y="82.3">9</text>
<text x="257.6" y="83.3" transform="rotate(-90 257.6 83.3)">1</text>
<text x="266.4" y="83.3" transform="rotate(-90 266.4 83.3)">1</text>
<text x="38" y="84.8">4</text>
<text x="38" y="87.4">5</text>
<text x="38" y="89.9">6</text>
<text x="177.1" y="89.9">1</text>
<text x="186.6" y="89.9">34</text>
<text x="186.6" y="87.4">35</text>
<text x="186.6" y="84.8">36</text>
<text x="238.1" y="89.9">6</text>
<text x="238.1" y="87.4">7</text>
<text x="238.1" y="84.8">8</text>
<text x="266.4" y="88.3" transform="rotate(-90 266.4 88.3)">2</text>
<text x="38" y="92.5">7</text>
<text x="38" y="95">8</text>
<text x="186.6" y="95">32</text>
<text x="186.6" y="92.5">33</text>
<text x="238.1" y="95">4</text>
<text x="238.1" y="92.5">5</text>
<text x="186.6" y="100.1">30</text>
<text x="186.6" y="97.5">31</text>
<text x="238.1" y="100.1">2</text>
<text x="238.1" y="97.5">3</text>
<text x="186.6" y="102.6">29</text>
<text x="238.1" y="102.6">1</text>
<text x="67.1" y="130.2" transform="rotate(-90 67.1 130.2)">1</text>
<text x="75.9" y="130.2" transform="rotate(-90 75.9 130.2)">1</text>
<text x="84.8" y="130.2" transform="rotate(-90 84.8 130.2)">1</text>
<text x="67.1" y="135.3" transform="rotate(-90 67.1 135.3)">2</text>
<text x="75.9" y="135.3" transform="rotate(-90 75.9 135.3)">2</text>
<text x="84.8" y="135.3" transform="rotate(-90 84.8 135.3)">2</text>
<text x="149.6" y="134.1" transform="rotate(-90 149.6 134.1)">1</text>
<text x="111.1" y="138.2">1</text>
<text x="111.1" y="140.7">2</text>
<text x="111.1" y="143.3">3</text>
<text x="143.5" y="138.2">14</text>
<text x="143.5" y="140.7">13</text>
<text x="143.5" y="143.3">12</text>
<text x="153" y="140.7">1</text>
<text x="165.7" y="143.3">1</text>
<text x="111.1" y="148.3">4</text>
<text x="143.5" y="148.3">11</text>
<text x="164.8" y="146.8" transform="rotate(-90 164.8 146.8)">1</text>
<text x="75.9" y="151.8" transform="rotate(-90 75.9 151.8)">2</text>
<text x="111.1" y="153.4">5</text>
<text x="111.1" y="156">6</text>
<text x="143.5" y="153.4">10</text>
<text x="144.1" y="156">9</text>
<text x="60.7" y="160.7" transform="rotate(-90 60.7 160.7)">1</text>
<text x="64.1" y="161">1</text>
<text x="111.1" y="158.5">7</text>
<text x="144.1" y="158.5">8</text>
<text x="164.8" y="156.9" transform="rotate(-90 164.8 156.9)">2</text>
<text x="165.7" y="158.5">1</text>
<text x="111.1" y="163.6">1</text>
<text x="146.6" y="163.6">1</text>
<text x="75.9" y="172.2" transform="rotate(-90 75.9 172.2)">3</text>
<text x="74.2" y="178.8">1</text>
</g>
<g font-size="1.8" fill="#0000c2">
<text x="51.5" y="52.4">50V</text>
<text x="65.7" y="52.4">50V</text>
<text x="176.7" y="107">50V</text>
<text x="101" y="171">50V</text>
<text x="146.5" y="176.1">50V</text>
</g>
<g font-size="1.8" fill="#0f0f0f">
<text x="162.6" y="72">RA0</text>
<text x="175.1" y="77.1">RB0</text>
<text x="246.4" y="77.1">RC4</text>
<text x="246.4" y="82.2">RB2</text>
<text x="54.6" y="89.8">RA0</text>
<text x="156.2" y="134.3">RB0</text>
<text x="156.2" y="136.8">RB2</text>
<text x="54.5" y="160.9">RC4</text>
</g>
</svg>
